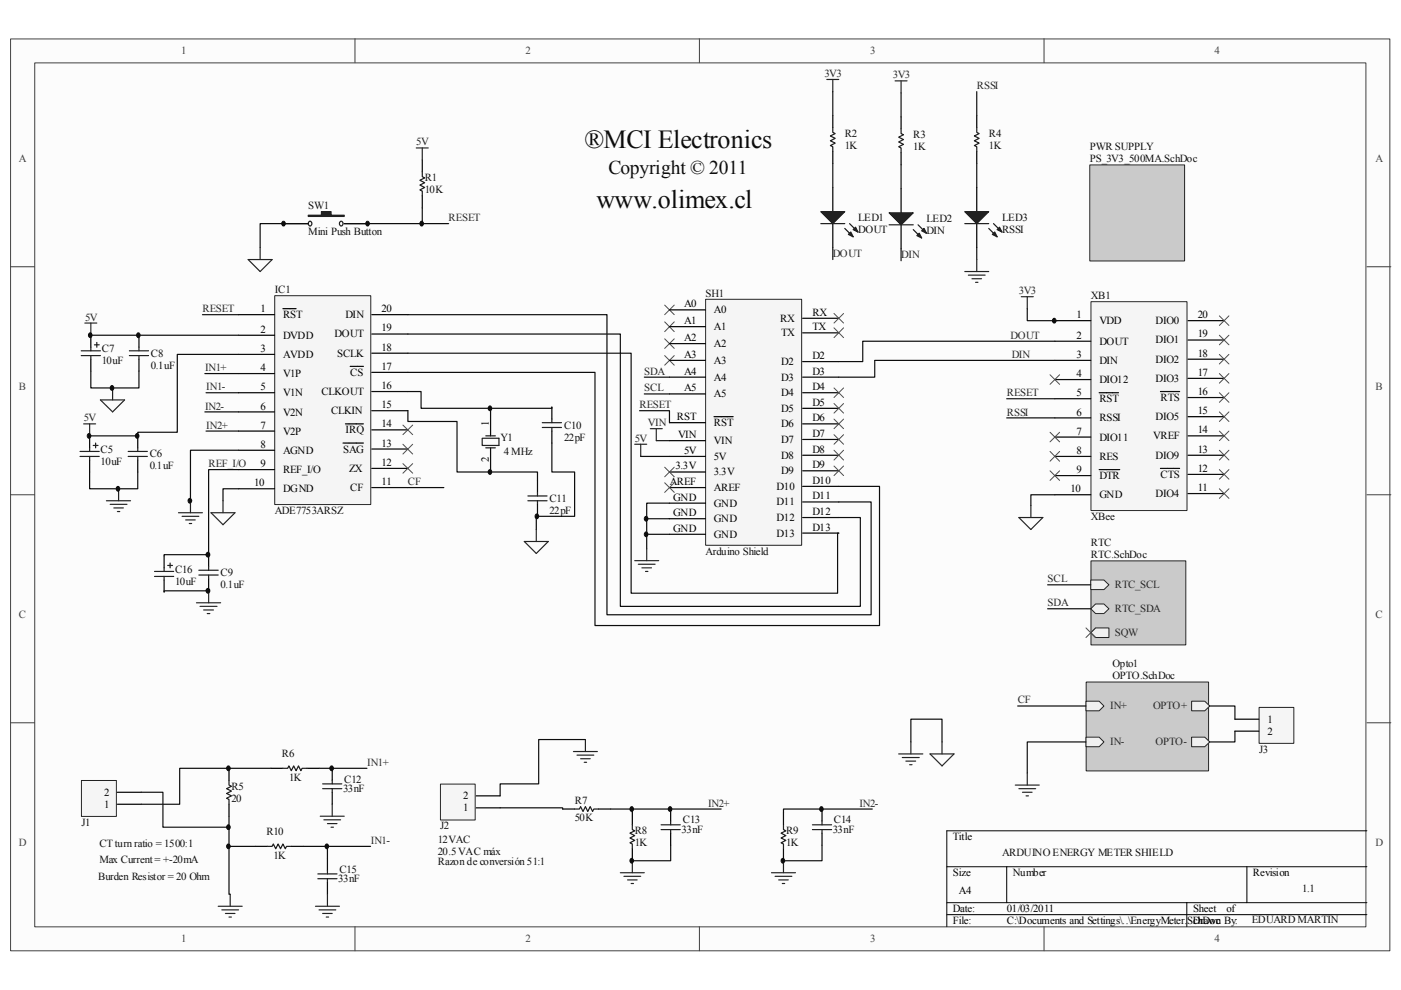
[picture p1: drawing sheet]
<svg xmlns="http://www.w3.org/2000/svg" width="297mm" height="210mm" viewBox="0 0 297 210" stroke-linecap="round" stroke-linejoin="round" font-family="sans-serif">
<path d="M2.3 8.3h292.4v193.3h-292.4z" fill="#fcfcfc"/>
<path d="M2.2 8.3h292.5v193.3h-292.5z" fill="none" stroke="#404040" stroke-width=".21"/>
<path d="M7.4 13.4h282.2v183.1h-282.2z" fill="#fcfcfc"/>
<g fill="none" stroke="#404040" stroke-width=".21">
<path d="M7.4 13.3h282.2v183.2h-282.2zM75.3 8.2v5.1M148.3 8.2v5.1M221.4 8.2v5.1M2.2 56.6h5.1M289.8 56.6h5.1M2.2 104.9h5.1M289.8 104.9h5.1M2.2 153.2h5.1M289.8 153.2h5.1M75.3 196.5v5.1M148.3 196.5v5.1"/>
<path d="M221.4 196.5v5.1"/>
</g>
<path d="M289.8 176.1h-89.1v20.4M200.7 183.8h89.1M200.7 191.4h89.1M200.7 193.9h89.1M213.4 183.8v7.6M251.6 191.4v5.1M264.4 183.8v7.6" fill="none" stroke="#000" stroke-width=".21"/>
<path d="M231.3 64h20.4v44.2h-20.4z" fill="#f5f5f5"/>
<path d="M231.3 64h20.4v44.2h-20.4z" fill="none" stroke="#262626" stroke-width=".21"/>
<g fill="none" stroke="#000" stroke-width=".25">
<path d="M223.6 68h7.7M223.6 72.3h7.7M223.6 76.4h7.7M251.9 68h7.6M251.9 72.1h7.6M251.9 76.2h7.6M223.6 80.5h7.7M223.6 84.5h7.7M223.6 88.6h7.7M223.6 92.7h7.7M223.6 96.8h7.7M233 83.3h4.1"/>
<path d="M233 99.6h4.4M246 83h4.1M246 99.3h4.1M251.9 80.2h7.6M251.9 84.3h7.6M251.9 88.3h7.6M251.9 92.4h7.6M251.9 96.5h7.6M223.6 100.8h7.7M223.6 104.9h7.7M251.9 100.6h7.6M251.9 104.6h7.6"/>
</g>
<path d="M223.6 72.3h-40.7v4.4h-5.1M223.6 76.4h-38.1v3.6h-7.7" fill="none" stroke="#0e0e0e" stroke-width=".25"/>
<path d="M58.3 62.7h20.3v44.3h-20.3z" fill="#f5f5f5"/>
<path d="M58.2 62.7h20.4v44.3h-20.4z" fill="none" stroke="#262626" stroke-width=".21"/>
<g fill="none" stroke="#000" stroke-width=".25">
<path d="M50.6 66.7h7.6M50.6 71.1h7.6M50.6 75.1h7.6M50.6 79.2h7.6M60 65.4h2.8M74.2 77.7h2.8M78.8 66.7h7.7M78.8 70.8h7.7M78.8 74.9h7.7M78.8 79h7.7M50.6 83.3h7.6M50.6 87.3h7.6"/>
<path d="M50.6 91.4h7.6M50.6 95.5h7.6M50.6 99.6h7.6M72.7 93.9h4.3M73.2 89.9h3.8M78.8 83h7.7M78.8 87.1h7.7M78.8 91.1h7.7M78.8 95.2h7.7M78.8 99.3h7.7M50.6 103.6h7.6M78.8 103.4h7.7"/>
</g>
<path d="M231.3 119h20.1v17.7h-20.1z" fill="#cacaca"/>
<path d="M231.3 118.9h20.1v17.8h-20.1z" fill="none" stroke="#262626" stroke-width=".21"/>
<path d="M231.3 123h2.8l1 1-1 1h-2.8z" fill-rule="evenodd" fill="#f0f0f0"/>
<path d="M231.3 123h2.8l1 1-1 1h-2.8z" fill="none" stroke="#262626" stroke-width=".21"/>
<path d="M231.3 129.1l1-1h1.8l1 1-1 1h-1.8z" fill-rule="evenodd" fill="#f0f0f0"/>
<path d="M231.3 129.1l1-1h1.8l1 1-1 1h-1.8z" fill="none" stroke="#262626" stroke-width=".21"/>
<path d="M231.3 134.2l1-1.1h2.8v2.1h-2.8z" fill-rule="evenodd" fill="#f0f0f0"/>
<path d="M231.3 134.2l1-1.1h2.8v2.1h-2.8z" fill="none" stroke="#262626" stroke-width=".21"/>
<path d="M230.2 133.1l2.1 2.1M232.3 133.1l-2.1 2.1" fill="none" stroke="#4c4c4c" stroke-width=".21"/>
<path d="M60.2 47.4h5.2M73 47.4h5.1" fill="none" stroke="#000" stroke-width=".25"/>
<path d="M65.4 45.6h2.8v-.7h2v.7h2.8v.3h-7.6z" fill-rule="evenodd" fill="#1c1c1c"/>
<path d="M65.4 45.6h2.8v-.7h2v.7h2.8v.3h-7.6zM65.5 47a.45 .45 0 0 1 .6 .4 .45 .45 0 0 1-.6 .4 .6 .6 0 0 1 0-.8zM72.2 47a.45 .45 0 0 1 .5 .4 .45 .45 0 0 1-.5 .4 .6 .6 0 0 1 0-.8z" fill="none" stroke="#1c1c1c" stroke-width=".25"/>
<path d="M60.2 47.4h5.2M73 47.4h5.1" fill="none" stroke="#000" stroke-width=".25"/>
<path d="M60.2 47.4h-5v5.1M213.4 84.5h10.2" fill="none" stroke="#0e0e0e" stroke-width=".25"/>
<path d="M231.1 35h20.1v20.3h-20.1z" fill="#cacaca"/>
<path d="M231.1 35h20.1v20.3h-20.1z" fill="none" stroke="#262626" stroke-width=".21"/>
<g fill="none" stroke="#262626" stroke-width=".25">
<path d="M18 68.5h2.5M19.3 68.5v2.6M17.7 89.9h2.6M19 89.9v2.5M21.3 84.8h5.1l-2.5 2.5zM23.9 82.3v2.5M22.6 106.2h5.1M23.4 106.9h3.5M24.1 107.7h2.1M24.9 108.5h.5M25.1 103.6v2.6M37.8 108.7h5.1"/>
<path d="M38.6 109.5h3.6M39.4 110.2h2M40.1 111h.5M40.4 106.2v2.5M44.7 108.7h5.1l-2.5 2.6zM47.3 106.2v2.5M134.6 118.9h5.1M135.3 119.6h3.6M137.1 116.3v2.6M41.7 127.8h5.1M42.4 128.6h3.6M43.2 129.3h2.1"/>
<path d="M43.9 130.1h.6M44.2 125.3v2.5M136.1 120.4h2M136.9 121.2h.5"/>
</g>
<path d="M140.9 64.7l2.1 2M140.9 68.2l2.1 2.1M140.9 71.8l2.1 2.1M140.9 75.4l2.1 2M143 64.7l-2.1 2M143 68.2l-2.1 2.1M143 71.8l-2.1 2.1M143 75.4l-2.1 2" fill="none" stroke="#4c4c4c" stroke-width=".21"/>
<g fill="none" stroke="#0e0e0e" stroke-width=".25">
<path d="M19.3 78.7v3.6h10.2v-3.6M19.3 71.1h31.3M42.9 66.7h7.7M43.4 79.2h7.2M50.6 75.1h-13v16.6h-8.4v.7h-10.2M43.4 87.3h7.2M43.7 83.3h6.9M43.7 91.4h6.9M50.6 95.5h-10.2v10.7h.2M19 100.1v3.5h10.2v-3.5M50.6 103.6h-3.3v2.6M137.1 113.3h4.8"/>
<path d="M137.1 110h4.8M141.9 106.7h-4.8v9.6"/>
</g>
<path d="M19.3 71.1v2.5M19.3 76.2v2.5M29.5 71.1v2.5M29.5 76.2v2.5M19 92.4v2.6M19 97.5v2.6M29.2 92.4v2.6M29.2 97.5v2.6M44.2 117.6v2.5M44.2 122.7v2.6" fill="none" stroke="#000" stroke-width=".25"/>
<g fill="none" stroke="#1c1c1c" stroke-width=".25">
<path d="M17.2 74.4h4.1M17.2 75.4h4.1M19.3 73.6v.8M19.3 75.4v.8M20 73.1h1M20.5 72.6v1M27.4 74.4h4.1M27.4 75.4h4.1M29.5 73.6v.8M29.5 75.4v.8M17 95.7h4M17 96.8h4"/>
<path d="M19 95v.7M19 96.8v.7M19.8 94.4h1M20.3 93.9v1.1M27.2 95.7h4M27.2 96.8h4M29.2 95v.7M29.2 96.8v.7M42.2 120.9h4.1M42.2 121.9h4.1M44.2 120.1v.8M44.2 121.9v.8"/>
</g>
<path d="M149.6 63.5h20.4v52.1h-20.4z" fill="#f5f5f5"/>
<path d="M149.6 63.5h20.4v52.1h-20.4z" fill="none" stroke="#262626" stroke-width=".21"/>
<g fill="none" stroke="#000" stroke-width=".25">
<path d="M89.5 33.9v2.5M176.6 39.8v5.1M89.5 41.5v2.6M176.6 47.4v5.1M141.9 65.7h7.7M141.9 69.3h7.7M141.9 72.9h7.7M141.9 76.4h7.7M141.9 80h7.7M170.2 80h7.6M170.2 67.5h7.6M170.2 70.6h7.6"/>
<path d="M170.2 76.7h7.6M104 87.3v5.1M104 95v5.1M117 86.3v2.6M117 91.4v2.5M141.9 83.5h7.7M141.9 89.6h7.7M141.9 93.4h7.7M141.9 96.8h7.7M151.4 88.3h4M170.2 99.8h7.6M170.2 86.6h7.6"/>
<path d="M170.2 89.9h7.6M170.2 93.2h7.6M170.2 96.5h7.6M170.2 83.3h7.6M114 101.9v2.5M114 106.9v2.6M141.9 100.1h7.7M141.9 113.3h7.7M141.9 110h7.7M141.9 106.7h7.7M141.9 103.4h7.7M170.2 103.1h7.6"/>
<path d="M170.2 106.4h7.6M170.2 113h7.6M170.2 109.7h7.6"/>
</g>
<path d="M89.5 36.4v1.1l.5 .2-1 .5 1 .5-1 .5 1 .6-1 .5 .5 .2v1M102.2 92.9h3.6v1.5h-3.6zM103 95h2M103 92.4h2M115 89.6h4M115 90.6h4M117 88.9v.7M117 90.6v.8M111.9 105.2h4.1M111.9 106.2h4.1M114 104.4v.8M114 106.2v.7" fill="none" stroke="#1c1c1c" stroke-width=".25"/>
<path d="M88.3 31.4h2.5M89.5 31.4v2.5M216.5 62.9h2.6M217.8 62.9v2.5M134.6 94.2h2.5M135.8 94.2v2.6M111.2 114.8h5l-2.5 2.5zM113.7 112.3v2.5M216 109.7h5.1l-2.5 2.6zM218.6 107.2v2.5" fill="none" stroke="#262626" stroke-width=".25"/>
<path d="M89.5 44.1v3.3h-11.4M86.5 66.7h42.2v63.6h56v-23.9h-6.9M86.5 70.8h45v57.8h50.9v-18.9h-4.6M86.5 74.9h47.3v50.9h43.8v-12.8h.2M217.8 65.4v2.6h6.4M86.5 83h2.8v3.6h14.7v.7M86.5 87.1v2.3h10.4v10.7h17.1v1.8M117 86.3v.3h-13M117 93.9v6.2h4.8v9.4h-8.1v2.8M135.8 96.8h6.1M223.6 104.9h-5v2.3" fill="none" stroke="#0e0e0e" stroke-width=".25"/>
<path d="M222.6 79.5l2.1 2M224.7 79.5l-2.1 2M222.6 99.8l2.1 2.1M224.7 99.8l-2.1 2.1M258.5 99.6l2.1 2M258.5 83.3l2.1 2M260.6 99.6l-2.1 2M260.6 83.3l-2.1 2" fill="none" stroke="#4c4c4c" stroke-width=".21"/>
<path d="M174 44.9h5.1l-2.5 2.5z" fill="#1c1c1c"/>
<path d="M174 44.9h5.1l-2.5 2.5zM179.1 48.4l1.8 1.8M180.1 47.4l1.8 1.8" fill="none" stroke="#1c1c1c" stroke-width=".25"/>
<path d="M179.9 49.7l.5-.5 .5 1z" fill="#1c1c1c"/>
<path d="M180.4 49.2l.5 1-1-.5z" fill="none" stroke="#1c1c1c" stroke-width=".25"/>
<path d="M180.9 48.7l.5-.5 .5 1z" fill="#1c1c1c"/>
<path d="M176.6 27.1v1l.5 .2-1 .5 1 .5-1 .5 1 .6-1 .5 .5 .2v1M174 47.4h5.1M181.4 48.2l.5 1-1-.5z" fill="none" stroke="#1c1c1c" stroke-width=".25"/>
<path d="M176.6 24.5v2.6M176.6 32.1v2.6M191 40v5.1M191 47.7v5" fill="none" stroke="#000" stroke-width=".25"/>
<path d="M175.3 16.8h2.5M176.6 16.8v2.6" fill="none" stroke="#262626" stroke-width=".25"/>
<path d="M176.6 19.4v5.1M176.6 34.7v5.1M176.6 52.5v2.5" fill="none" stroke="#0e0e0e" stroke-width=".25"/>
<path d="M188.5 45.1h5.1l-2.6 2.6z" fill="#1c1c1c"/>
<path d="M188.5 45.1h5.1l-2.6 2.6zM193.6 48.7l1.8 1.8M194.6 47.7l1.8 1.7" fill="none" stroke="#1c1c1c" stroke-width=".25"/>
<path d="M194.4 50l.5-.6 .5 1.1z" fill="#1c1c1c"/>
<path d="M194.9 49.4l.5 1.1-1-.5z" fill="none" stroke="#1c1c1c" stroke-width=".25"/>
<path d="M195.4 48.9l.5-.5 .5 1z" fill="#1c1c1c"/>
<path d="M191 27.3v1l.6 .3-1.1 .5 1.1 .5-1.1 .5 1.1 .5-1.1 .5 .5 .3v1M207.1 27.1v1l.5 .2-1 .5 1 .5-1 .5 1 .6-1 .5 .5 .2v1M188.5 47.7h5.1M195.9 48.4l.5 1-1-.5z" fill="none" stroke="#1c1c1c" stroke-width=".25"/>
<path d="M191 24.8v2.5M191 32.4v2.5M207.1 24.5v2.6M207.1 32.1v2.6M207.1 39.8v5.1M207.1 47.4v5.1" fill="none" stroke="#000" stroke-width=".25"/>
<path d="M189.8 17.1h2.5M191 17.1v2.6" fill="none" stroke="#262626" stroke-width=".25"/>
<path d="M191 19.7v5.1M207.1 19.4v5.1M191 34.9v5.1M207.1 34.7v5.1M191 52.7v2.6M207.1 52.5v2.5" fill="none" stroke="#0e0e0e" stroke-width=".25"/>
<path d="M204.6 44.9h5l-2.5 2.5z" fill="#1c1c1c"/>
<path d="M204.6 44.9h5l-2.5 2.5zM209.6 48.4l1.8 1.8M210.6 47.4l1.8 1.8" fill="none" stroke="#1c1c1c" stroke-width=".25"/>
<path d="M210.4 49.7l.5-.5 .5 1z" fill="#1c1c1c"/>
<path d="M210.9 49.2l.5 1-1-.5z" fill="none" stroke="#1c1c1c" stroke-width=".25"/>
<path d="M211.4 48.7l.5-.5 .5 1z" fill="#1c1c1c"/>
<g fill="none" stroke="#1c1c1c" stroke-width=".25">
<path d="M204.6 47.4h5M211.9 48.2l.5 1-1-.5zM35.6 119.9h1M36.1 119.4v1M32.8 121.2h4M32.8 122.2h4M34.8 120.4v.8M34.8 122.2v.8M48.6 165.4v1.1l.5 .2-1.1 .5 1.1 .5-1.1 .5 1.1 .5-1.1 .5 .6 .3v1M56.7 179.5h1l.3-.6 .5 1.1 .5-1.1 .5 1.1 .5-1.1 .5 1.1 .2-.5h1.1M60 162.9h1l.3-.5 .5 1 .5-1 .5 1 .5-1 .5 1 .2-.5h1.1M68.4 166.2h4.1"/>
<path d="M68.4 167.2h4.1M70.4 165.4v.8M70.4 167.2v.8M121.8 171.5h1l.3-.5 .5 1 .5-1 .5 1 .5-1 .5 1 .3-.5h1M134.1 174.9v1l.5 .2-1 .6 1 .5-1 .5 1 .5-1 .5 .5 .2v1.1M140.2 174.9h4M140.2 175.9h4M142.2 174.1v.8M142.2 175.9v.8M166.1 174.9v1l.5 .2-1 .6 1 .5-1 .5 1 .5-1 .5 .5 .2v1.1M172.3 174.9h4M172.3 175.9h4"/>
<path d="M174.3 174.1v.8M174.3 175.9v.8M67.4 185.3h4.1M67.4 186.3h4.1M69.4 184.5v.8M69.4 186.3v.8"/>
</g>
<g fill="none" stroke="#262626" stroke-width=".25">
<path d="M204.6 57.6h5M205.3 58.3h3.6M206.1 59.1h2M206.8 59.9h.5M207.1 55v2.6M137.9 90.9h2.5M139.1 90.9v2.5M121.6 159.3h5.1M124.1 156.8v2.5M190.5 159.9h5.2M193.1 157.3v2.6M197.2 159.9h5.1l-2.6 2.5z"/>
<path d="M199.7 157.3v2.6M67.9 173.1h5.1M68.7 173.8h3.5M69.4 174.6h2.1M70.2 175.4h.5M70.4 170.5v2.6M122.3 160.1h3.6M123.1 160.9h2M123.9 161.6h.5M191.3 160.6h3.6M192.1 161.4h2M192.9 162.1h.5"/>
<path d="M46.3 192.2h5M47 192.9h3.6M47.8 193.7h2M48.6 194.4h.5M48.8 189.6v2.6M66.9 192.2h5.1M67.6 192.9h3.6M68.4 193.7h2M69.2 194.4h.5M69.4 189.6v2.6M131.5 185h5.1M132.3 185.8h3.5"/>
<path d="M133 186.6h2.1M133.8 187.3h.5M134.1 182.5v2.5M163.6 185h5.1M164.3 185.8h3.6M165.1 186.6h2M165.9 187.3h.5M166.1 182.5v2.5"/>
</g>
<g fill="none" stroke="#0e0e0e" stroke-width=".25">
<path d="M89.5 47.4h5.6M86.5 79h39.6v53.6h60.4v-29.5h-8.7M136.6 80h5.3M50.6 99.6h-6.4v18h-9.4v.3M135.6 87.1h6.3v2.5M136.6 83.5h5.3M139.1 93.4h2.8M213.4 88.6h10.2M44.2 125.3h-9.4v.2M222.1 124h9.2M222.1 129.1h9.2M124.1 156.8h-9.9v9.4h-8.2v2.5"/>
<path d="M64.3 179.5h5.1M67.6 162.9h10.2M78.6 179.5h-9.2v2.5M106 171.3h13.3v.2M129.5 171.5h4.6v.8M142.2 179.2v3.3h-8.1M142.2 171.3v.2h-8.1M142.2 171.5h10.7M174.3 171.3v.2h-8.2v.8M174.3 179.2v3.3h-8.2M174.3 171.5h10.7"/>
</g>
<g fill="none" stroke="#4c4c4c" stroke-width=".21">
<path d="M176.8 66.5l2.1 2M176.8 69.5l2.1 2.1M178.9 66.5l-2.1 2M178.9 69.5l-2.1 2.1M258.5 79.2l2.1 2M258.5 75.1l2.1 2.1M258.5 71.1l2.1 2M258.5 67l2.1 2M260.6 79.2l-2.1 2M260.6 75.1l-2.1 2.1M260.6 71.1l-2.1 2M260.6 67l-2.1 2"/>
<path d="M85.4 90.1l2.1 2.1M85.4 94.2l2.1 2.1M85.4 98.3l2.1 2M87.5 90.1l-2.1 2.1M87.5 94.2l-2.1 2.1M87.5 98.3l-2.1 2M140.9 99.1l2.1 2M143 99.1l-2.1 2M176.8 88.9l2.1 2M176.8 95.5l2.1 2M176.8 92.2l2.1 2M176.8 98.8l2.1 2"/>
<path d="M176.8 82.3l2.1 2M176.8 85.6l2.1 2M178.9 88.9l-2.1 2M178.9 95.5l-2.1 2M178.9 92.2l-2.1 2M178.9 98.8l-2.1 2M178.9 82.3l-2.1 2M178.9 85.6l-2.1 2M222.6 91.7l2.1 2M222.6 95.7l2.1 2.1M224.7 91.7l-2.1 2M224.7 95.7l-2.1 2.1"/>
<path d="M258.5 95.5l2.1 2M258.5 87.3l2.1 2.1M258.5 91.4l2.1 2M260.6 95.5l-2.1 2M260.6 87.3l-2.1 2.1M260.6 91.4l-2.1 2M140.9 102.4l2.1 2M143 102.4l-2.1 2M258.5 103.6l2.1 2.1M260.6 103.6l-2.1 2.1"/>
</g>
<g fill="none" stroke="#000" stroke-width=".25">
<path d="M34.8 117.9v2.5M34.8 123v2.5M48.6 162.9v2.5M48.6 170.5v2.6M54.1 179.5h2.6M57.4 162.9h2.6M61.8 179.5h2.5M65.1 162.9h2.5M70.4 162.9v2.5M70.4 168v2.5M119.3 171.5h2.5M126.9 171.5h2.6"/>
<path d="M134.1 172.3v2.6M134.1 180v2.5M142.2 171.5v2.6M142.2 176.7v2.5M166.1 172.3v2.6M166.1 180v2.5M174.3 171.5v2.6M174.3 176.7v2.5M69.4 182v2.5M69.4 187.1v2.5"/>
</g>
<path d="M17.3 165.5h7.4v7.6h-7.4z" fill="#f5f5f5"/>
<path d="M17.3 165.5h7.4v7.6h-7.4z" fill="none" stroke="#262626" stroke-width=".21"/>
<path d="M24.9 170.5h5.1M24.9 168h5.1" fill="none" stroke="#000" stroke-width=".25"/>
<path d="M93.4 166.3h7.3v7.6h-7.3z" fill="#f5f5f5"/>
<path d="M93.4 166.2h7.3v7.7h-7.3z" fill="none" stroke="#262626" stroke-width=".21"/>
<path d="M101 171.3h5M101 168.7h5" fill="none" stroke="#000" stroke-width=".25"/>
<path d="M30 168h4.5v7.4h14.1M48.6 173.1v6.4M54.1 179.5h-5.5v10.1h.2M57.4 162.9h-19.3v7.6h-8.1" fill="none" stroke="#0e0e0e" stroke-width=".25"/>
<path d="M52.6 55h5.1l-2.5 2.6zM55.2 52.5v2.5" fill="none" stroke="#262626" stroke-width=".25"/>
<path d="M230.3 144.7h25.9v18.7h-25.9z" fill="#cacaca"/>
<path d="M230.3 144.6h25.9v18.8h-25.9z" fill="none" stroke="#262626" stroke-width=".21"/>
<path d="M230.2 148.7h2.8l1.1 1-1.1 1h-2.8z" fill-rule="evenodd" fill="#f0f0f0"/>
<path d="M230.2 148.7h2.8l1.1 1-1.1 1h-2.8z" fill="none" stroke="#262626" stroke-width=".21"/>
<path d="M230.2 156.3h2.8l1.1 1-1.1 1h-2.8z" fill-rule="evenodd" fill="#f0f0f0"/>
<path d="M230.2 156.3h2.8l1.1 1-1.1 1h-2.8z" fill="none" stroke="#262626" stroke-width=".21"/>
<path d="M252.6 148.7h2.8l1.1 1-1.1 1h-2.8z" fill-rule="evenodd" fill="#f0f0f0"/>
<path d="M252.6 148.7h2.8l1.1 1-1.1 1h-2.8z" fill="none" stroke="#262626" stroke-width=".21"/>
<path d="M252.6 156.3h2.8l1.1 1-1.1 1h-2.8z" fill-rule="evenodd" fill="#f0f0f0"/>
<path d="M252.6 156.3h2.8l1.1 1-1.1 1h-2.8z" fill="none" stroke="#262626" stroke-width=".21"/>
<path d="M215.3 166.5h5M216 167.2h3.6M216.8 168h2M217.5 168.7h.6M217.8 163.9v2.6" fill="none" stroke="#262626" stroke-width=".25"/>
<path d="M86.5 103.4h7.6M193.1 157.3v-4.8h6.6v4.8M215.8 149.7h14.4M230.2 157.3h-12.4v6.6M256.5 149.7h5.3v2.8M261.8 155v2.3h-5.3" fill="none" stroke="#0e0e0e" stroke-width=".25"/>
<path d="M267 150h7.3v7.6h-7.3z" fill="#f5f5f5"/>
<path d="M267 150h7.3v7.6h-7.3z" fill="none" stroke="#262626" stroke-width=".21"/>
<path d="M261.8 152.5h5.1M261.8 155h5.1" fill="none" stroke="#000" stroke-width=".25"/>
<path d="M18.7 92a.45 .45 0 0 1 .6 .4 .45 .45 0 0 1-.6 .5 .6 .6 0 0 1 0-.9z" fill-rule="evenodd" fill="#0e0e0e"/>
<path d="M18.7 92a.45 .45 0 0 1 .6 .4 .45 .45 0 0 1-.6 .5 .6 .6 0 0 1 0-.9z" fill="none" stroke="#0e0e0e" stroke-width=".21"/>
<path d="M18.9 70.6a.45 .45 0 0 1 .6 .5 .45 .45 0 0 1-.6 .4 .6 .6 0 0 1 0-.9z" fill-rule="evenodd" fill="#0e0e0e"/>
<path d="M18.9 70.6a.45 .45 0 0 1 .6 .5 .45 .45 0 0 1-.6 .4 .6 .6 0 0 1 0-.9z" fill="none" stroke="#0e0e0e" stroke-width=".21"/>
<path d="M23.6 81.8a.46 .46 0 0 1 .5 .5 .46 .46 0 0 1-.5 .4 .61 .61 0 0 1 0-.9z" fill-rule="evenodd" fill="#0e0e0e"/>
<path d="M23.6 81.8a.46 .46 0 0 1 .5 .5 .46 .46 0 0 1-.5 .4 .61 .61 0 0 1 0-.9z" fill="none" stroke="#0e0e0e" stroke-width=".21"/>
<path d="M24.8 103.2a.45 .45 0 0 1 .6 .4 .45 .45 0 0 1-.6 .5 .6 .6 0 0 1 0-.9z" fill-rule="evenodd" fill="#0e0e0e"/>
<path d="M24.8 103.2a.45 .45 0 0 1 .6 .4 .45 .45 0 0 1-.6 .5 .6 .6 0 0 1 0-.9z" fill="none" stroke="#0e0e0e" stroke-width=".21"/>
<path d="M28.9 92a.45 .45 0 0 1 .6 .4 .45 .45 0 0 1-.6 .5 .6 .6 0 0 1 0-.9z" fill-rule="evenodd" fill="#0e0e0e"/>
<path d="M28.9 92a.45 .45 0 0 1 .6 .4 .45 .45 0 0 1-.6 .5 .6 .6 0 0 1 0-.9z" fill="none" stroke="#0e0e0e" stroke-width=".21"/>
<path d="M29.1 70.6a.45 .45 0 0 1 .6 .5 .45 .45 0 0 1-.6 .4 .6 .6 0 0 1 0-.9z" fill-rule="evenodd" fill="#0e0e0e"/>
<path d="M29.1 70.6a.45 .45 0 0 1 .6 .5 .45 .45 0 0 1-.6 .4 .6 .6 0 0 1 0-.9z" fill="none" stroke="#0e0e0e" stroke-width=".21"/>
<path d="M40.1 105.7a.46 .46 0 0 1 .5 .5 .46 .46 0 0 1-.5 .4 .61 .61 0 0 1 0-.9z" fill-rule="evenodd" fill="#0e0e0e"/>
<path d="M40.1 105.7a.46 .46 0 0 1 .5 .5 .46 .46 0 0 1-.5 .4 .61 .61 0 0 1 0-.9z" fill="none" stroke="#0e0e0e" stroke-width=".21"/>
<path d="M43.9 124.8a.46 .46 0 0 1 .6 .5 .46 .46 0 0 1-.6 .4 .59 .59 0 0 1 0-.9z" fill-rule="evenodd" fill="#0e0e0e"/>
<path d="M43.9 124.8a.46 .46 0 0 1 .6 .5 .46 .46 0 0 1-.6 .4 .59 .59 0 0 1 0-.9z" fill="none" stroke="#0e0e0e" stroke-width=".21"/>
<path d="M43.9 117.2a.46 .46 0 0 1 .6 .4 .46 .46 0 0 1-.6 .4 .59 .59 0 0 1 0-.8z" fill-rule="evenodd" fill="#0e0e0e"/>
<path d="M43.9 117.2a.46 .46 0 0 1 .6 .4 .46 .46 0 0 1-.6 .4 .59 .59 0 0 1 0-.8z" fill="none" stroke="#0e0e0e" stroke-width=".21"/>
<path d="M48.2 179a.45 .45 0 0 1 .6 .4 .45 .45 0 0 1-.6 .5 .6 .6 0 0 1 0-.9z" fill-rule="evenodd" fill="#0e0e0e"/>
<path d="M48.2 179a.45 .45 0 0 1 .6 .4 .45 .45 0 0 1-.6 .5 .6 .6 0 0 1 0-.9z" fill="none" stroke="#0e0e0e" stroke-width=".21"/>
<path d="M48.2 174.9a.45 .45 0 0 1 .6 .5 .45 .45 0 0 1-.6 .4 .6 .6 0 0 1 0-.9z" fill-rule="evenodd" fill="#0e0e0e"/>
<path d="M48.2 174.9a.45 .45 0 0 1 .6 .5 .45 .45 0 0 1-.6 .4 .6 .6 0 0 1 0-.9z" fill="none" stroke="#0e0e0e" stroke-width=".21"/>
<path d="M48.2 162.5a.46 .46 0 0 1 .6 .4 .46 .46 0 0 1-.6 .4 .61 .61 0 0 1 0-.8z" fill-rule="evenodd" fill="#0e0e0e"/>
<path d="M48.2 162.5a.46 .46 0 0 1 .6 .4 .46 .46 0 0 1-.6 .4 .61 .61 0 0 1 0-.8z" fill="none" stroke="#0e0e0e" stroke-width=".21"/>
<path d="M59.9 47a.45 .45 0 0 1 .6 .4 .45 .45 0 0 1-.6 .4 .6 .6 0 0 1 0-.8z" fill-rule="evenodd" fill="#0e0e0e"/>
<path d="M59.9 47a.45 .45 0 0 1 .6 .4 .45 .45 0 0 1-.6 .4 .6 .6 0 0 1 0-.8z" fill="none" stroke="#0e0e0e" stroke-width=".21"/>
<path d="M69.1 179a.45 .45 0 0 1 .6 .4 .45 .45 0 0 1-.6 .5 .6 .6 0 0 1 0-.9z" fill-rule="evenodd" fill="#0e0e0e"/>
<path d="M69.1 179a.45 .45 0 0 1 .6 .4 .45 .45 0 0 1-.6 .5 .6 .6 0 0 1 0-.9z" fill="none" stroke="#0e0e0e" stroke-width=".21"/>
<path d="M70.1 162.5a.46 .46 0 0 1 .6 .4 .46 .46 0 0 1-.6 .4 .61 .61 0 0 1 0-.8z" fill-rule="evenodd" fill="#0e0e0e"/>
<path d="M70.1 162.5a.46 .46 0 0 1 .6 .4 .46 .46 0 0 1-.6 .4 .61 .61 0 0 1 0-.8z" fill="none" stroke="#0e0e0e" stroke-width=".21"/>
<path d="M77.7 47a.45 .45 0 0 1 .6 .4 .45 .45 0 0 1-.6 .4 .6 .6 0 0 1 0-.8z" fill-rule="evenodd" fill="#0e0e0e"/>
<path d="M77.7 47a.45 .45 0 0 1 .6 .4 .45 .45 0 0 1-.6 .4 .6 .6 0 0 1 0-.8z" fill="none" stroke="#0e0e0e" stroke-width=".21"/>
<path d="M89.2 47a.45 .45 0 0 1 .6 .4 .45 .45 0 0 1-.6 .4 .6 .6 0 0 1 0-.8z" fill-rule="evenodd" fill="#0e0e0e"/>
<path d="M89.2 47a.45 .45 0 0 1 .6 .4 .45 .45 0 0 1-.6 .4 .6 .6 0 0 1 0-.8z" fill="none" stroke="#0e0e0e" stroke-width=".21"/>
<path d="M103.7 99.6a.45 .45 0 0 1 .6 .5 .45 .45 0 0 1-.6 .4 .6 .6 0 0 1 0-.9z" fill-rule="evenodd" fill="#0e0e0e"/>
<path d="M103.7 99.6a.45 .45 0 0 1 .6 .5 .45 .45 0 0 1-.6 .4 .6 .6 0 0 1 0-.9z" fill="none" stroke="#0e0e0e" stroke-width=".21"/>
<path d="M103.7 86.1a.45 .45 0 0 1 .6 .5 .45 .45 0 0 1-.6 .4 .6 .6 0 0 1 0-.9z" fill-rule="evenodd" fill="#0e0e0e"/>
<path d="M103.7 86.1a.45 .45 0 0 1 .6 .5 .45 .45 0 0 1-.6 .4 .6 .6 0 0 1 0-.9z" fill="none" stroke="#0e0e0e" stroke-width=".21"/>
<path d="M113.6 109a.46 .46 0 0 1 .6 .5 .46 .46 0 0 1-.6 .4 .61 .61 0 0 1 0-.9z" fill-rule="evenodd" fill="#0e0e0e"/>
<path d="M113.6 109a.46 .46 0 0 1 .6 .5 .46 .46 0 0 1-.6 .4 .61 .61 0 0 1 0-.9z" fill="none" stroke="#0e0e0e" stroke-width=".21"/>
<path d="M133.7 182.1a.45 .45 0 0 1 .6 .4 .45 .45 0 0 1-.6 .4 .6 .6 0 0 1 0-.8z" fill-rule="evenodd" fill="#0e0e0e"/>
<path d="M133.7 182.1a.45 .45 0 0 1 .6 .4 .45 .45 0 0 1-.6 .4 .6 .6 0 0 1 0-.8z" fill="none" stroke="#0e0e0e" stroke-width=".21"/>
<path d="M133.7 171.1a.45 .45 0 0 1 .6 .4 .45 .45 0 0 1-.6 .5 .6 .6 0 0 1 0-.9z" fill-rule="evenodd" fill="#0e0e0e"/>
<path d="M133.7 171.1a.45 .45 0 0 1 .6 .4 .45 .45 0 0 1-.6 .5 .6 .6 0 0 1 0-.9z" fill="none" stroke="#0e0e0e" stroke-width=".21"/>
<path d="M136.8 112.9a.45 .45 0 0 1 .6 .4 .45 .45 0 0 1-.6 .4 .6 .6 0 0 1 0-.8z" fill-rule="evenodd" fill="#0e0e0e"/>
<path d="M136.8 112.9a.45 .45 0 0 1 .6 .4 .45 .45 0 0 1-.6 .4 .6 .6 0 0 1 0-.8z" fill="none" stroke="#0e0e0e" stroke-width=".21"/>
<path d="M136.8 109.5a.46 .46 0 0 1 .6 .5 .46 .46 0 0 1-.6 .4 .61 .61 0 0 1 0-.9z" fill-rule="evenodd" fill="#0e0e0e"/>
<path d="M136.8 109.5a.46 .46 0 0 1 .6 .5 .46 .46 0 0 1-.6 .4 .61 .61 0 0 1 0-.9z" fill="none" stroke="#0e0e0e" stroke-width=".21"/>
<path d="M141.9 171.1a.45 .45 0 0 1 .5 .4 .45 .45 0 0 1-.5 .5 .6 .6 0 0 1 0-.9z" fill-rule="evenodd" fill="#0e0e0e"/>
<path d="M141.9 171.1a.45 .45 0 0 1 .5 .4 .45 .45 0 0 1-.5 .5 .6 .6 0 0 1 0-.9z" fill="none" stroke="#0e0e0e" stroke-width=".21"/>
<path d="M165.8 182.1a.45 .45 0 0 1 .6 .4 .45 .45 0 0 1-.6 .4 .6 .6 0 0 1 0-.8z" fill-rule="evenodd" fill="#0e0e0e"/>
<path d="M165.8 182.1a.45 .45 0 0 1 .6 .4 .45 .45 0 0 1-.6 .4 .6 .6 0 0 1 0-.8z" fill="none" stroke="#0e0e0e" stroke-width=".21"/>
<path d="M174 171.1a.45 .45 0 0 1 .5 .4 .45 .45 0 0 1-.5 .5 .6 .6 0 0 1 0-.9z" fill-rule="evenodd" fill="#0e0e0e"/>
<path d="M174 171.1a.45 .45 0 0 1 .5 .4 .45 .45 0 0 1-.5 .5 .6 .6 0 0 1 0-.9z" fill="none" stroke="#0e0e0e" stroke-width=".21"/>
<path d="M223.3 67.6a.45 .45 0 0 1 .6 .4 .45 .45 0 0 1-.6 .4 .6 .6 0 0 1 0-.8z" fill-rule="evenodd" fill="#0e0e0e"/>
<path d="M223.3 67.6a.45 .45 0 0 1 .6 .4 .45 .45 0 0 1-.6 .4 .6 .6 0 0 1 0-.8z" fill="none" stroke="#0e0e0e" stroke-width=".21"/>
<g font-size="5.5" fill="#0e0e0e">
<text x="123.9" y="31.3">®MCI Electronics</text>
<text x="126.4" y="44.1">www.olimex.cl</text>
</g>
<text font-size="4.1" fill="#0e0e0e" x="129" y="36.8">Copyright © 2011</text>
<g font-size="2.3" fill="#404040">
<text x="38.4" y="11.5">1</text>
<text x="111.4" y="11.5">2</text>
<text x="184.5" y="11.5">3</text>
<text x="257.5" y="11.5">4</text>
<text x="4" y="34.4">A</text>
<text x="291.6" y="34.4">A</text>
<text x="4" y="82.7">B</text>
<text x="291.6" y="82.7">B</text>
<text x="4" y="131.1">C</text>
<text x="291.6" y="131.1">C</text>
<text x="4" y="179.4">D</text>
<text x="291.6" y="179.4">D</text>
<text x="38.4" y="199.8">1</text>
<text x="111.4" y="199.8">2</text>
<text x="184.5" y="199.8">3</text>
<text x="257.5" y="199.8">4</text>
</g>
<g font-size="2.3" fill="#262626">
<text x="174.8" y="16.3">3V3</text>
<text x="189.3" y="16.6">3V3</text>
<text x="207.1" y="18.9">RSSI</text>
<text x="88.3" y="30.8">5V</text>
<text x="95.1" y="46.9">RESET</text>
<text x="176.6" y="54.5">DOUT</text>
<text x="191.1" y="54.7">DIN</text>
<text x="216" y="62.4">3V3</text>
<text x="18" y="68">5V</text>
<text x="43" y="66.2">RESET</text>
<text x="214.2" y="71.8">DOUT</text>
<text x="214.5" y="75.9">DIN</text>
<text x="43.5" y="78.7">IN1+</text>
<text x="43.7" y="82.7">IN1-</text>
<text x="136.6" y="79.4">SDA</text>
<text x="136.6" y="83">SCL</text>
<text x="213.5" y="84">RESET</text>
<text x="17.8" y="89.4">5V</text>
<text x="43.5" y="86.8">IN2-</text>
<text x="135.6" y="86.6">RESET</text>
<text x="213.5" y="88.1">RSSI</text>
<text x="43.7" y="90.9">IN2+</text>
<text x="134.6" y="93.7">5V</text>
<text x="137.4" y="90.4">VIN</text>
<text x="44.2" y="99">REF_I/O</text>
<text x="86.5" y="102.8">CF</text>
<text x="222.1" y="123.4">SCL</text>
<text x="236.4" y="124.7">RTC_SCL</text>
<text x="222.1" y="128.5">SDA</text>
<text x="236.4" y="129.8">RTC_SDA</text>
<text x="236.4" y="134.9">SQW</text>
<text x="215.8" y="149.1">CF</text>
<text x="235.4" y="150.4">IN+</text>
<text x="244.5" y="150.4">OPTO+</text>
<text x="235.4" y="158">IN-</text>
<text x="245" y="158">OPTO-</text>
<text x="77.8" y="162.3">IN1+</text>
<text x="150.1" y="171">IN2+</text>
<text x="182.2" y="171">IN2-</text>
<text x="78.6" y="178.9">IN1-</text>
</g>
<g font-size="2.3" fill="#0e0e0e">
<text x="179.1" y="29">R2</text>
<text x="193.6" y="29.3">R3</text>
<text x="209.7" y="29">R4</text>
<text x="179.1" y="31.6">1K</text>
<text x="193.6" y="31.8">1K</text>
<text x="209.7" y="31.6">1K</text>
<text x="231.1" y="31.8">PWR SUPPLY</text>
<text x="231.1" y="34.4">PS_3V3_500MA.SchDoc</text>
<text x="90" y="38.5">R1</text>
<text x="90" y="41">10K</text>
<text x="65.4" y="44.3">SW1</text>
<text x="181.9" y="46.9">LED1</text>
<text x="196.4" y="47.1">LED2</text>
<text x="212.5" y="46.9">LED3</text>
<text x="65.4" y="49.9">Mini Push Button</text>
<text x="181.9" y="49.4">DOUT</text>
<text x="196.4" y="49.7">DIN</text>
<text x="212.5" y="49.4">RSSI</text>
<text x="58.2" y="62.1">IC1</text>
<text x="149.6" y="62.9">SH1</text>
<text x="231.3" y="63.4">XB1</text>
<text x="21.6" y="74.6">C7</text>
<text x="21.6" y="77.1">10uF</text>
<text x="32" y="75.6">C8</text>
<text x="32" y="78.1">0.1uF</text>
<text x="21.3" y="96">C5</text>
<text x="106.1" y="93.4">Y1</text>
<text x="119.6" y="90.9">C10</text>
<text x="119.6" y="93.4">22pF</text>
<text x="21.3" y="98.5">10uF</text>
<text x="31.7" y="97">C6</text>
<text x="31.7" y="99.5">0.1uF</text>
<text x="106.8" y="96.5">4 MHz</text>
<text x="116.5" y="106.4">C11</text>
<text x="58.2" y="108.9">ADE7753ARSZ</text>
<text x="116.5" y="108.9">22pF</text>
<text x="231.3" y="110.2">XBee</text>
<text x="149.6" y="117.6">Arduino Shield</text>
<text x="231.3" y="115.8">RTC</text>
<text x="231.3" y="118.4">RTC.SchDoc</text>
<text x="37.1" y="121.4">C16</text>
<text x="37.1" y="124">10uF</text>
<text x="46.8" y="122.2">C9</text>
<text x="46.8" y="124.7">0.1uF</text>
<text x="235.9" y="141.5">Opto1</text>
<text x="235.9" y="144.1">OPTO.SchDoc</text>
<text x="59.8" y="160.6">R6</text>
<text x="267" y="159.6">J3</text>
<text x="49.1" y="167.5">R5</text>
<text x="61.3" y="165.7">1K</text>
<text x="72.7" y="168">33nF</text>
<text x="73" y="165.9">C12</text>
<text x="49.1" y="170">20</text>
<text x="121.9" y="170.5">R7</text>
<text x="17.3" y="175.1">J1</text>
<text x="21.1" y="179.7">CT turn ratio = 1500:1</text>
<text x="56.5" y="177.1">R10</text>
<text x="92.8" y="178.6">12VAC</text>
<text x="93.3" y="175.9">J2</text>
<text x="121.9" y="174.1">50K</text>
<text x="134.6" y="176.9">R8</text>
<text x="134.6" y="179.4">1K</text>
<text x="144.5" y="176.6">33nF</text>
<text x="144.8" y="174.6">C13</text>
<text x="166.7" y="176.9">R9</text>
<text x="166.7" y="179.4">1K</text>
<text x="176.6" y="176.6">33nF</text>
<text x="176.8" y="174.6">C14</text>
<text x="21.1" y="183">Max Current = +-20mA</text>
<text x="58" y="182.2">1K</text>
<text x="72" y="185">C15</text>
<text x="92.8" y="183.5">Razon de conversión 51:1</text>
<text x="92.8" y="181.2">20.5 VAC máx</text>
<text x="212.5" y="181.4">ARDUINO ENERGY METER SHIELD</text>
<text x="20.8" y="186.5">Burden Resistor = 20 Ohm</text>
<text x="71.7" y="187">33nF</text>
<text x="276.1" y="189.1">1.1</text>
<text x="265.4" y="195.7">EDUARD MARTIN</text>
</g>
<g font-size="2.3">
<text x="145" y="65.2">A0</text>
<text x="55.2" y="66.2">1</text>
<text x="55.2" y="70.5">2</text>
<text x="60" y="67.5">RST</text>
<text x="60" y="71.8">DVDD</text>
<text x="70.9" y="71.5">DOUT</text>
<text x="73.2" y="67.5">DIN</text>
<text x="80.9" y="66.2">20</text>
<text x="80.9" y="70.3">19</text>
<text x="145" y="68.7">A1</text>
<text x="151.4" y="66.5">A0</text>
<text x="151.4" y="70">A1</text>
<text x="165.4" y="68.2">RX</text>
<text x="165.6" y="71.3">TX</text>
<text x="172.3" y="67">RX</text>
<text x="172.3" y="70">TX</text>
<text x="228.3" y="67.5">1</text>
<text x="228.3" y="71.8">2</text>
<text x="233.1" y="68.7">VDD</text>
<text x="245" y="68.7">DIO0</text>
<text x="254" y="67.5">20</text>
<text x="254" y="71.5">19</text>
<text x="55.2" y="74.6">3</text>
<text x="60" y="75.9">AVDD</text>
<text x="71.5" y="75.6">SCLK</text>
<text x="80.9" y="74.3">18</text>
<text x="145" y="72.3">A2</text>
<text x="145" y="75.9">A3</text>
<text x="151.4" y="73.6">A2</text>
<text x="151.4" y="77.1">A3</text>
<text x="165.6" y="77.4">D2</text>
<text x="172.3" y="76.1">D2</text>
<text x="228.3" y="75.9">3</text>
<text x="233.1" y="73.1">DOUT</text>
<text x="233.1" y="77.1">DIN</text>
<text x="245" y="72.8">DIO1</text>
<text x="245" y="76.9">DIO2</text>
<text x="254" y="75.6">18</text>
<text x="55.2" y="78.7">4</text>
<text x="55.2" y="82.7">5</text>
<text x="60" y="79.9">V1P</text>
<text x="60" y="84">V1N</text>
<text x="68.2" y="83.7">CLKOUT</text>
<text x="74.2" y="79.7">CS</text>
<text x="80.9" y="78.4">17</text>
<text x="80.9" y="82.5">16</text>
<text x="145" y="79.4">A4</text>
<text x="145" y="83">A5</text>
<text x="151.4" y="80.7">A4</text>
<text x="165.6" y="80.7">D3</text>
<text x="165.6" y="84">D4</text>
<text x="172.3" y="79.4">D3</text>
<text x="172.3" y="82.7">D4</text>
<text x="228.3" y="79.9">4</text>
<text x="228.3" y="84">5</text>
<text x="233.1" y="81.2">DIO12</text>
<text x="245" y="80.9">DIO3</text>
<text x="254" y="79.7">17</text>
<text x="254" y="83.7">16</text>
<text x="55.2" y="86.8">6</text>
<text x="60" y="88.1">V2N</text>
<text x="70.2" y="87.8">CLKIN</text>
<text x="80.9" y="86.6">15</text>
<text x="143.5" y="89.1">RST</text>
<text x="151.4" y="84.2">A5</text>
<text x="165.6" y="87.3">D5</text>
<text x="172.3" y="86.1">D5</text>
<text x="172.3" y="89.4">D6</text>
<text x="228.3" y="88.1">6</text>
<text x="233.1" y="85.3">RST</text>
<text x="233.1" y="89.4">RSSI</text>
<text x="245" y="89.1">DIO5</text>
<text x="246.1" y="85">RTS</text>
<text x="254" y="87.8">15</text>
<text x="55.2" y="90.9">7</text>
<text x="55.2" y="95">8</text>
<text x="60" y="92.2">V2P</text>
<text x="72.7" y="96">SAG</text>
<text x="73.2" y="91.9">IRQ</text>
<text x="80.9" y="90.6">14</text>
<text x="80.9" y="94.7">13</text>
<text x="103.6" y="90.4" transform="rotate(-90 103.6 90.4)">1</text>
<text x="143.8" y="92.9">VIN</text>
<text x="151.4" y="90.4">RST</text>
<text x="151.4" y="94.2">VIN</text>
<text x="165.6" y="90.6">D6</text>
<text x="165.6" y="93.9">D7</text>
<text x="172.3" y="92.7">D7</text>
<text x="172.3" y="96">D8</text>
<text x="228.3" y="92.2">7</text>
<text x="233.1" y="93.4">DIO11</text>
<text x="244.5" y="93.2">VREF</text>
<text x="254" y="91.9">14</text>
<text x="254" y="96">13</text>
<text x="55.2" y="99">9</text>
<text x="60" y="96.2">AGND</text>
<text x="60" y="100.3">REF_I/O</text>
<text x="74" y="100">ZX</text>
<text x="80.9" y="98.8">12</text>
<text x="103.6" y="98" transform="rotate(-90 103.6 98)">2</text>
<text x="143.3" y="99.5">3.3V</text>
<text x="145" y="96.2">5V</text>
<text x="151.4" y="97.5">5V</text>
<text x="151.4" y="100.8">3.3V</text>
<text x="165.6" y="100.5">D9</text>
<text x="165.6" y="97.2">D8</text>
<text x="172.3" y="99.3">D9</text>
<text x="228.3" y="96.2">8</text>
<text x="228.3" y="100.3">9</text>
<text x="233.1" y="97.5">RES</text>
<text x="233.1" y="101.6">DTR</text>
<text x="245" y="97.2">DIO9</text>
<text x="246.1" y="101.3">CTS</text>
<text x="254" y="100">12</text>
<text x="53.9" y="103.1">10</text>
<text x="60" y="104.4">DGND</text>
<text x="74.2" y="104.1">CF</text>
<text x="80.9" y="102.8">11</text>
<text x="142" y="102.8">AREF</text>
<text x="142.7" y="106.1">GND</text>
<text x="151.4" y="107.4">GND</text>
<text x="151.4" y="104.1">AREF</text>
<text x="164.6" y="103.8">D10</text>
<text x="164.6" y="107.1">D11</text>
<text x="172.3" y="102.6">D10</text>
<text x="172.3" y="105.9">D11</text>
<text x="227" y="104.4">10</text>
<text x="233.1" y="105.6">GND</text>
<text x="245" y="105.4">DIO4</text>
<text x="254" y="104.1">11</text>
<text x="142.7" y="112.8">GND</text>
<text x="142.7" y="109.4">GND</text>
<text x="151.4" y="110.7">GND</text>
<text x="164.6" y="113.8">D13</text>
<text x="164.6" y="110.4">D12</text>
<text x="172.3" y="112.5">D13</text>
<text x="172.3" y="109.2">D12</text>
<text x="151.4" y="114">GND</text>
<text x="268.7" y="153.2">1</text>
<text x="268.7" y="155.7">2</text>
<text x="22.1" y="171.3">1</text>
<text x="22.1" y="168.7">2</text>
<text x="98.2" y="172">1</text>
<text x="98.2" y="169.5">2</text>
<text x="202" y="178.1">Title</text>
<text x="202" y="185.8">Size</text>
<text x="214.8" y="185.8">Number</text>
<text x="265.6" y="185.8">Revision</text>
<text x="203.3" y="189.6">A4</text>
<text x="202" y="193.4">Date:</text>
<text x="202" y="196">File:</text>
<text x="213.5" y="193.4">01/03/2011</text>
<text x="213.5" y="196">C:\Documents and Settings\..\EnergyMeter.SchDoc</text>
<text x="252.9" y="196">Drawn By:</text>
<text x="252.9" y="193.4">Sheet</text>
<text x="260.1" y="193.4">of</text>
</g>
</svg>
